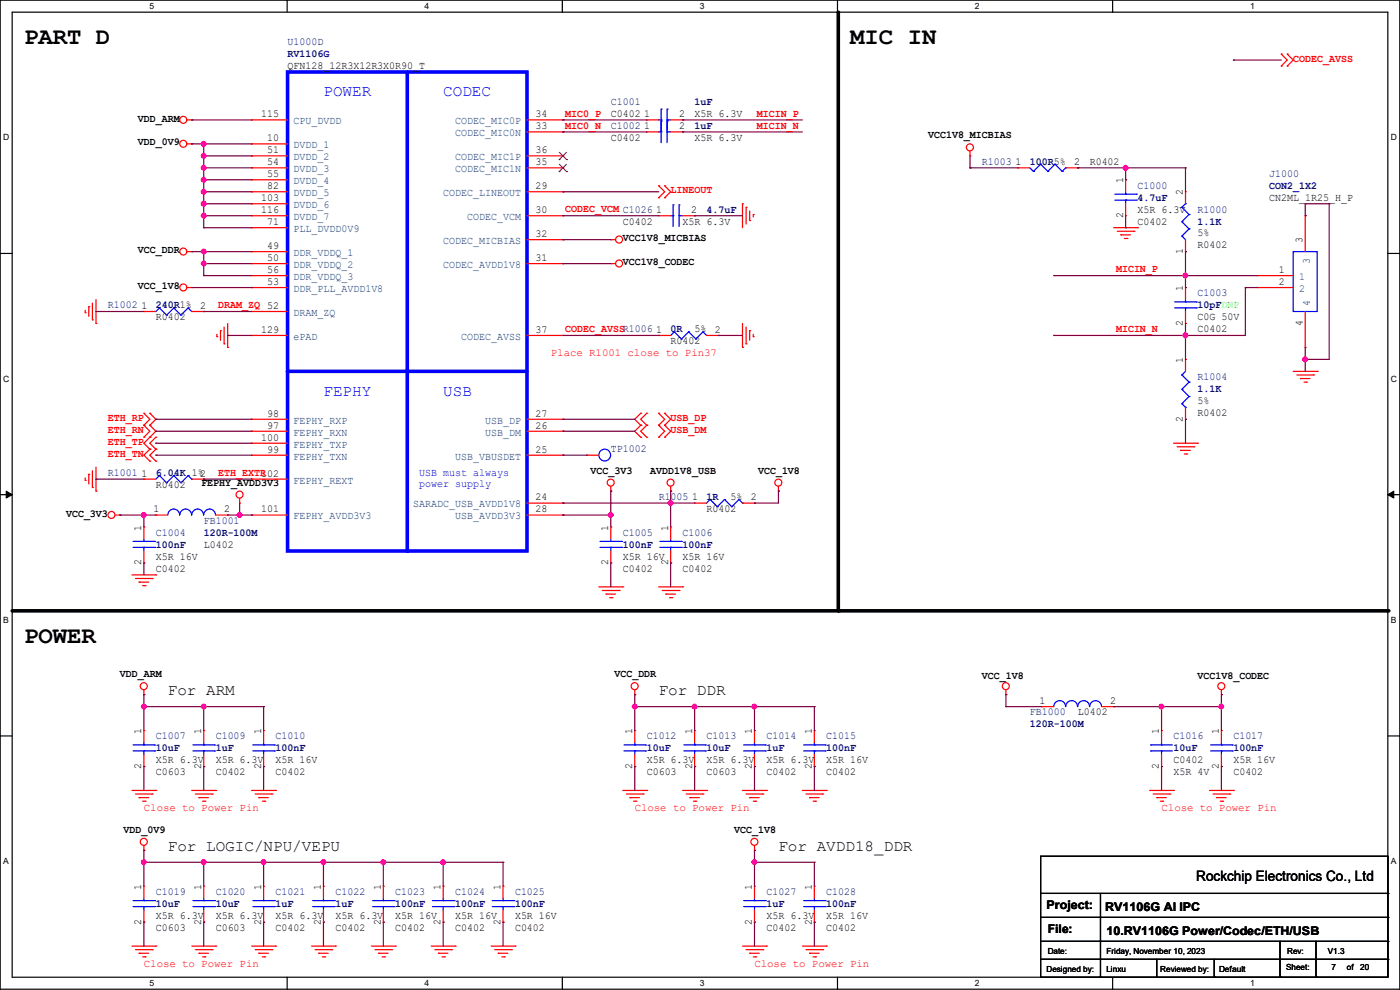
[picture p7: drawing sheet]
<svg xmlns="http://www.w3.org/2000/svg" width="297mm" height="210mm" viewBox="0 0 297 210" stroke-linecap="round" stroke-linejoin="round" font-family="sans-serif">
<path d="M0 0h297v209.8h-297zM2.6 2.6h291.8v204.7h-291.8z" fill="none" stroke="#000" stroke-width=".25"/>
<g fill="#fff">
<path d="M31.7 .3h1v2h-1z"/>
<path d="M31.7 207.6h1v1.9h-1z"/>
</g>
<path d="M60.9 0v2.6M60.9 207.3v2.5" fill="none" stroke="#000" stroke-width=".25"/>
<g fill="#fff">
<path d="M90.1 .3h1v2h-1z"/>
<path d="M90.1 207.6h1v1.9h-1z"/>
</g>
<path d="M119.3 0v2.6M119.3 207.3v2.5" fill="none" stroke="#000" stroke-width=".25"/>
<g fill="#fff">
<path d="M148.5 .3h.9v2h-.9z"/>
<path d="M148.5 207.6h.9v1.9h-.9z"/>
</g>
<path d="M177.7 0v2.6M177.7 207.3v2.5" fill="none" stroke="#000" stroke-width=".25"/>
<g fill="#fff">
<path d="M206.8 .3h1v2h-1z"/>
<path d="M206.8 207.6h1v1.9h-1z"/>
</g>
<path d="M236.1 0v2.6M236.1 207.3v2.5" fill="none" stroke="#000" stroke-width=".25"/>
<g fill="#fff">
<path d="M265.2 .3h1v2h-1z"/>
<path d="M265.2 207.6h1v1.9h-1z"/>
<path d="M.7 28.2h1.2v1.9h-1.2z"/>
<path d="M295.1 28.2h1.2v1.9h-1.2z"/>
<path d="M.7 79.3h1.2v2h-1.2z"/>
<path d="M295.1 79.3h1.2v2h-1.2z"/>
</g>
<path d="M0 53.8h2.6M294.4 53.8h2.6" fill="none" stroke="#000" stroke-width=".25"/>
<g fill="#fff">
<path d="M.7 130.5h1.2v2h-1.2z"/>
<path d="M295.1 130.5h1.1v2h-1.1z"/>
</g>
<path d="M0 104.9h2.6M294.4 104.9h2.6" fill="none" stroke="#000" stroke-width=".25"/>
<path d="M1.3 104.2l1.3 .7-1.3 .8zM294.4 104.9l1.3-.7v1.5z" fill="#000" stroke="#000" stroke-width=".21"/>
<g fill="#fff">
<path d="M.7 181.7h1.2v2h-1.2z"/>
<path d="M295.1 181.7h1.1v2h-1.1z"/>
</g>
<g fill="none" stroke="#000" stroke-width=".25">
<path d="M0 156.1h2.6M294.4 156.1h2.6M220.8 181.7h73.6v25.6h-73.6zM220.8 189.5h73.6M220.8 194.6h73.6M220.8 199.7h73.6M233.5 189.5v17.8M271.6 199.7v7.6M279.2 199.7v7.6M294.4 189.5h.1M294.4 194.6h.1M294.4 199.7h.1"/>
<path d="M220.8 203.5h73.6M233.5 207.3h.1M245.4 207.3h.1M245.4 203.5v3.8M257.6 207.3h.1M257.6 203.5v3.8M271.6 207.3h.1M279.2 207.3h.1M294.4 203.5h.1"/>
</g>
<path d="M177.8 2.6v127M2.6 129.6h291.8" fill="none" stroke="#000" stroke-width=".76"/>
<g fill="#000">
<circle cx="177.8" cy="129.6" r=".38"/>
<circle cx="294.4" cy="129.6" r=".38"/>
</g>
<g fill="none" stroke="#f00" stroke-width=".25">
<path d="M271.8 14h.1M271.8 11.5h.1M271.8 11.5l1.3 1.2-1.3 1.3M273.1 14h.1M273.1 11.5h.1M273.1 11.5l1.3 1.2-1.3 1.3M39.7 25.4h1M39.7 30.5h1M40.7 25.4h.1M40.7 30.5h.1M139.7 39.4h.1M139.7 39.4l1.3 1.3-1.3 1.3"/>
<path d="M141 39.4h.1M141 39.4l1.3 1.3-1.3 1.3M205.8 33.1h.1M205.8 32v1.1M215.9 35.6h.1M215.9 35.6h2.6M226.1 35.6h2.5M228.6 35.6h.1M238.8 38.1h.1M238.8 38.1v2.6M39.7 53.4h1M40.7 53.4h.1"/>
<path d="M129.6 55.9h.1M129.6 50.8h.1M129.6 55.9h1M129.6 50.8h1M139.7 42h.1M141 42h.1M157.5 43.2h.1M157.5 43.2v5.1M158.3 44h.1M158.3 44v3.5M159 46.8h.1M159 44.7v2.1"/>
<path d="M159.8 45.5h.1M159.8 45.5v.5M236.3 48.3h5M237 49.1h3.6M237.8 49.8h.1M237.8 49.8h2M238.5 50.6h.6M238.8 45.8h.1M238.8 43.2v2.6M239.1 50.6h.1M240.6 49.1h.1M241.3 48.3h.1"/>
<path d="M251.5 53.4h.1M251.5 40.7h.1M251.5 40.7v2.5M251.5 50.8v2.6M266.7 58.5h.1M266.7 58.5h7.7M276.9 45.8h.1M276.9 45.8v7.6M18.1 66.3h.1M18.1 65.8v.5M18.8 65.1h.1M18.8 65.1v2"/>
<path d="M19.6 67.9h.1M19.6 64.3v3.6M20.4 68.6h.1M20.4 63.5v5.1M39.7 61h1M40.7 61h.1M46 71.4h.1M46 70.9v.5M46.8 70.1h.1M46.8 70.1v2.1M47.5 72.9h.1M47.5 69.4v3.5"/>
<path d="M48.3 73.7h.1M48.3 68.6v5.1M139.7 71.2h.1M139.7 71.2h2.6M149.9 71.2h2.5M152.4 71.2h.1M157.5 73.7h.1M157.5 68.6v5.1M158.3 72.9h.1M158.3 69.4v3.5M159 70.1h.1M159 70.1v2.1"/>
<path d="M159.8 71.4h.1M159.8 70.9v.5M266.7 61h.1M266.7 61h7.7M274.4 78.8h5M275.1 79.5h3.6M276.9 73.7h.1M276.9 66.1v7.6M278.7 79.5h.1M279.4 78.8h.1M19.6 99.9v3.5M20.4 99.1v5.1"/>
<path d="M30.5 87.7h.1M30.5 90.2h.1M30.5 92.8h.1M30.5 87.7l1.3 1.2-1.3 1.3M30.5 90.2l1.3 1.3-1.3 1.3M31.8 90.2h.1M31.8 87.7h.1M31.8 92.8h.1M31.8 95.3h.1M31.8 97.8h.1M31.8 87.7l1.3 1.2-1.3 1.3M31.8 90.2l1.3 1.3-2.6 2.5 1.3 1.3"/>
<path d="M31.8 95.3l-1.3 1.3 1.3 1.2M33.1 92.8h.1M33.1 95.3h.1M33.1 97.8h.1M33.1 92.8l-1.3 1.2 1.3 1.3M33.1 95.3l-1.3 1.3 1.3 1.2M135.9 87.7h.1M135.9 90.2h.1M135.9 92.8h.1M135.9 87.7l-1.2 1.2 1.2 1.3M135.9 90.2l-1.2 1.3 1.2 1.3M137.2 90.2h.1"/>
<path d="M137.2 87.7h.1M137.2 92.8h.1M137.2 87.7l-1.3 1.2 1.3 1.3M137.2 90.2l-1.3 1.3 1.3 1.3M139.7 90.2h.1M139.7 87.7h.1M139.7 92.8h.1M139.7 87.7l1.3 1.2-1.3 1.3M139.7 90.2l1.3 1.3-1.3 1.3M141 90.2h.1M141 87.7h.1M141 92.8h.1"/>
<path d="M141 87.7l1.3 1.2-1.3 1.3M141 90.2l1.3 1.3-1.3 1.3M249 94h5M249.7 94.8h3.6M250.5 95.5h.1M250.5 95.5h2M251.2 96.3h.6M251.8 96.3h.1M253.3 94.8h.1M254 94h.1M275.9 80.3h.1M275.9 80.3h2"/>
<path d="M276.6 81.1h.6M277.2 81.1h.1M18.1 101.9h.1M18.1 101.4v.5M18.8 100.6h.1M18.8 100.6v2.1M19.6 103.4h.1M20.4 104.2h.1M24.4 109.3h1M25.4 109.3h.1M30.5 101.6h.1M30.5 101.6h2.6"/>
<path d="M40.7 101.6h2.5M43.2 101.6h.1M50.8 106.7h.1M50.8 105.7v1M129.6 104.2h.1M129.6 111.8h.1M129.6 119.4h.1M129.6 103.2v1M129.6 111.8v2.5M129.6 116.9v2.5M142.3 104.2h.1M142.3 111.8h.1"/>
<path d="M142.3 119.4h.1M142.3 103.2v1M142.3 111.8v2.5M142.3 116.9v2.5M165.1 104.2h.1M165.1 103.2v1M28 122h5.1M28.7 122.7h3.6M29.5 123.5h.1M29.5 123.5h2M30.3 124.2h.5M30.8 124.2h.1"/>
<path d="M32.3 122.7h.1M33.1 122h.1M127 124.5h5.1M127.8 125.3h3.6M128.6 126h.1M128.6 126h2M129.3 126.8h.5M129.8 126.8h.1M131.4 125.3h.1M132.1 124.5h.1M139.7 124.5h5.1M140.5 125.3h3.6"/>
<path d="M141.3 126h.1M141.3 126h2M142 126.8h.5M142.5 126.8h.1M144.1 125.3h.1M144.8 124.5h.1M30.5 147.4h.1M30.5 155h.1M30.5 146.3v1.1M30.5 155v2.5M43.2 155h.1M43.2 155v2.5"/>
<path d="M134.7 147.4h.1M134.7 146.3v1.1M160.1 155h.1M160.1 155v2.5M213.4 147.4h.1M213.4 146.3v1.1M221 149.9h.1M221 149.9h2.6M233.7 149.9h2.6M236.3 149.9h.1M259.1 147.4h.1M259.1 155h.1"/>
<path d="M259.1 146.3v1.1M259.1 155v2.5M28 167.7h5.1M28.7 168.4h3.6M29.5 169.2h.1M29.5 169.2h2M30.3 170h.5M30.5 162.6h.1M30.5 160.1v2.5M30.5 179.4v1M30.8 170h.1M32.3 168.4h.1"/>
<path d="M33.1 167.7h.1M40.7 167.7h5.1M41.4 168.4h3.6M42.2 169.2h.1M42.2 169.2h2M43 170h.5M43.2 162.6h.1M43.2 160.1v2.5M43.5 170h.1M45 168.4h.1M45.8 167.7h.1M53.4 167.7h5.1"/>
<path d="M54.1 168.4h3.6M54.9 169.2h.1M54.9 169.2h2M55.7 170h.5M56.2 170h.1M57.7 168.4h.1M58.5 167.7h.1M132.1 167.7h5.1M132.9 168.4h3.5M133.6 169.2h.1M133.6 169.2h2.1M134.4 170h.5"/>
<path d="M134.9 170h.1M136.4 168.4h.1M137.2 167.7h.1M144.8 167.7h5.1M145.6 168.4h3.5M146.3 169.2h.1M146.3 169.2h2.1M147.1 170h.5M147.6 170h.1M149.1 168.4h.1M149.9 167.7h.1M157.5 167.7h5.1"/>
<path d="M158.3 168.4h3.5M159 169.2h.1M159 169.2h2.1M159.8 170h.5M160.1 162.6h.1M160.1 160.1v2.5M160.1 179.4v1M160.3 170h.1M161.8 168.4h.1M162.6 167.7h.1M170.2 167.7h5.1M171 168.4h3.5"/>
<path d="M171.7 169.2h.1M171.7 169.2h2.1M172.5 170h.5M173 170h.1M174.5 168.4h.1M175.3 167.7h.1M243.9 167.7h5.1M244.6 168.4h3.6M245.4 169.2h.1M245.4 169.2h2M246.2 170h.5M246.7 170h.1"/>
<path d="M248.2 168.4h.1M249 167.7h.1M256.6 167.7h5.1M257.3 168.4h3.6M258.1 169.2h.1M258.1 169.2h2M258.9 170h.5M259.1 162.6h.1M259.1 160.1v2.5M259.4 170h.1M260.9 168.4h.1M261.7 167.7h.1"/>
<path d="M30.5 180.4h.1M30.5 188h.1M30.5 195.6h.1M30.5 188v2.5M30.5 193.1v2.5M68.6 188h.1M68.6 195.6h.1M68.6 188v2.5M68.6 193.1v2.5M160.1 180.4h.1M28 200.7h5.1M28.7 201.5h3.6"/>
<path d="M29.5 202.2h.1M29.5 202.2h2M30.3 203h.5M30.8 203h.1M32.3 201.5h.1M33.1 200.7h.1M40.7 200.7h5.1M41.4 201.5h3.6M42.2 202.2h.1M42.2 202.2h2M43 203h.5M43.5 203h.1"/>
<path d="M45 201.5h.1M45.8 200.7h.1M53.4 200.7h5.1M54.1 201.5h3.6M54.9 202.2h.1M54.9 202.2h2M55.7 203h.5M56.2 203h.1M57.7 201.5h.1M58.5 200.7h.1M66.1 200.7h5.1M66.8 201.5h3.6"/>
<path d="M67.6 202.2h.1M67.6 202.2h2M68.4 203h.5M68.9 203h.1M70.4 201.5h.1M71.2 200.7h.1M78.8 200.7h5.1M79.5 201.5h3.6M80.3 202.2h.1M80.3 202.2h2M81.1 203h.5M81.6 203h.1"/>
<path d="M83.1 201.5h.1M83.9 200.7h.1M91.5 200.7h5.1M92.2 201.5h3.6M93 202.2h.1M93 202.2h2M93.8 203h.5M94.3 203h.1M95.8 201.5h.1M96.6 200.7h.1M104.2 200.7h5.1M104.9 201.5h3.6"/>
<path d="M105.7 202.2h.1M105.7 202.2h2M106.5 203h.5M107 203h.1M108.5 201.5h.1M109.3 200.7h.1M157.5 200.7h5.1M158.3 201.5h3.5M159 202.2h.1M159 202.2h2.1M159.8 203h.5M160.3 203h.1"/>
<path d="M161.8 201.5h.1M162.6 200.7h.1M170.2 200.7h5.1M171 201.5h3.5M171.7 202.2h.1M171.7 202.2h2.1M172.5 203h.5M173 203h.1M174.5 201.5h.1M175.3 200.7h.1"/>
<circle cx="38.9" cy="25.4" r=".74"/>
<circle cx="38.9" cy="30.5" r=".74"/>
<circle cx="205.8" cy="31.3" r=".74"/>
<circle cx="38.9" cy="53.4" r=".74"/>
<circle cx="131.3" cy="50.8" r=".74"/>
<circle cx="131.3" cy="55.9" r=".74"/>
<circle cx="38.9" cy="61" r=".74"/>
<circle cx="23.6" cy="109.2" r=".74"/>
<circle cx="50.8" cy="104.9" r=".74"/>
<circle cx="129.6" cy="102.4" r=".74"/>
<circle cx="142.3" cy="102.4" r=".74"/>
<circle cx="165.1" cy="102.4" r=".74"/>
<circle cx="30.5" cy="145.6" r=".74"/>
<circle cx="134.6" cy="145.6" r=".74"/>
<circle cx="213.4" cy="145.6" r=".74"/>
<circle cx="259.1" cy="145.6" r=".74"/>
<circle cx="30.5" cy="178.6" r=".74"/>
<circle cx="160" cy="178.6" r=".74"/>
</g>
<g fill="none" stroke="#00f" stroke-width=".25">
<path d="M218.5 35.6l.7 .8M219.2 36.4h.1M220.8 34.8h.1M220.8 34.8l-1.6 1.6M220.8 34.8l1.5 1.6M222.3 36.4h.1M223.8 34.8h.1M223.8 34.8l-1.5 1.6M223.8 34.8l1.5 1.6M225.3 36.4h.1M226.1 35.6h.1M226.1 35.6l-.8 .8"/>
<path d="M236.5 42.5h4.6M236.5 41.2h4.6M238.8 41.2h.1M238.8 42.5h.1M238.8 40.7v.5M238.8 42.5v.7M241.1 42.5h.1M241.1 41.2h.1M250.7 50.1h.1M250.7 47h.1M250.7 44h.1M250.7 50.1l.8 .7"/>
<path d="M250.7 47l1.6 1.6M250.7 44l1.6 1.5M251.5 43.2h.1M251.5 43.2l-.8 .8M252.3 48.6h.1M252.3 45.5h.1M252.3 48.6l-1.6 1.5M252.3 45.5l-1.6 1.5M274.4 53.4h5v12.7h-5zM143 70.4h.1M143 70.4l-.7 .8M143 70.4l1.6 1.5"/>
<path d="M144.6 71.9h.1M146.1 70.4h.1M146.1 70.4l-1.5 1.5M146.1 70.4l1.5 1.5M147.6 71.9h.1M149.1 70.4h.1M149.1 70.4l-1.5 1.5M149.1 70.4l.8 .8M149.9 71.2h.1M33.8 100.9h.1M33.8 100.9l-.7 .7M33.8 100.9l1.5 1.5"/>
<path d="M35.3 102.4h.1M36.9 100.9h.1M36.9 100.9l-1.6 1.5M36.9 100.9l1.5 1.5M38.4 102.4h.1M39.9 100.9h.1M39.9 100.9l-1.5 1.5M39.9 100.9l.8 .7M40.7 101.6h.1M127.3 116.1h4.6M127.3 114.9h4.6M129.6 114.9h.1"/>
<path d="M129.6 116.1h.1M129.6 114.3v.6M129.6 116.1v.8M131.9 116.1h.1M131.9 114.9h.1M140 116.1h4.6M140 114.9h4.6M142.3 114.9h.1M142.3 116.1h.1M142.3 114.3v.6M142.3 116.1v.8M144.6 116.1h.1"/>
<path d="M144.6 114.9h.1M28.2 159.3h4.6M28.2 158h4.6M30.5 158h.1M30.5 159.3h.1M30.5 157.5v.5M30.5 159.3v.8M32.8 159.3h.1M32.8 158h.1M40.9 159.3h4.6M40.9 158h4.6M43.2 158h.1"/>
<path d="M43.2 159.3h.1M43.2 157.5v.5M43.2 159.3v.8M45.5 159.3h.1M45.5 158h.1M157.8 159.3h4.5M157.8 158h4.5M160.1 158h.1M160.1 159.3h.1M160.1 157.5v.5M160.1 159.3v.8M162.3 159.3h.1"/>
<path d="M162.3 158h.1M226.1 149.9a1.25 1.25 0 0 0-1.3-1.3 1.25 1.25 0 0 0-1.2 1.3M228.6 149.9a1.25 1.25 0 0 0-1.2-1.3 1.25 1.25 0 0 0-1.3 1.3M231.1 149.9a1.25 1.25 0 0 0-1.2-1.3 1.25 1.25 0 0 0-1.3 1.3M233.7 149.9a1.25 1.25 0 0 0-1.3-1.3 1.25 1.25 0 0 0-1.2 1.3M256.8 159.3h4.6M256.8 158h4.6M259.1 158h.1M259.1 159.3h.1M259.1 157.5v.5M259.1 159.3v.8M261.4 159.3h.1"/>
<path d="M261.4 158h.1M28.2 192.3h4.6M28.2 191.1h4.6M30.5 191.1h.1M30.5 192.3h.1M30.5 190.5v.6M30.5 192.3v.8M32.8 192.3h.1M32.8 191.1h.1M66.3 192.3h4.6M66.3 191.1h4.6M68.6 191.1h.1"/>
<path d="M68.6 192.3h.1M68.6 190.5v.6M68.6 192.3v.8M70.9 192.3h.1M70.9 191.1h.1"/>
</g>
<path d="M61 15.3h50.8v101.6h-50.8zM86.4 15.3v101.6" fill="none" stroke="#00f" stroke-width=".76"/>
<circle cx="86.4" cy="116.9" r=".38" fill="#00f"/>
<path d="M61 78.8h50.8" fill="none" stroke="#00f" stroke-width=".76"/>
<circle cx="61" cy="78.8" r=".38" fill="#00f"/>
<g fill="none" stroke="#f00" stroke-width=".25">
<path d="M53.4 30.5h.1M53.4 33.1h.1M53.4 35.6h.1M53.4 38.1h.1M53.4 25.4h.1M53.4 25.4h7.6M53.4 35.6h7.6M53.4 33.1h7.6M53.4 30.5h7.6M53.4 38.1h7.6M111.8 28h7.6M111.8 25.4h7.6"/>
<path d="M111.8 35.6h7.6M111.8 33.1h7.6M119.4 28h.1M119.4 25.4h.1M119.4 35.6h.1M119.4 33.1h.1M137.2 25.4h.1M137.2 28h.1M137.2 28h2.5M137.2 25.4h2.5M142.3 28h2.5M142.3 25.4h2.5"/>
<path d="M144.8 25.4h.1M144.8 28h.1M53.4 40.7h.1M53.4 43.2h.1M53.4 45.8h.1M53.4 53.4h.1M53.4 55.9h.1M53.4 48.3h.1M53.4 58.5h.1M53.4 40.7h7.6M53.4 55.9h7.6M53.4 45.8h7.6"/>
<path d="M53.4 43.2h7.6M53.4 53.4h7.6M53.4 48.3h7.6M53.4 58.5h7.6M111.8 40.7h7.6M111.8 55.9h7.6M111.8 45.8h7.6M111.8 50.8h7.6M119.4 40.7h.1M119.4 55.9h.1M119.4 45.8h.1M119.4 50.8h.1"/>
<path d="M139.7 45.8h.1M139.7 45.8h2.6M144.8 45.8h2.6M147.4 45.8h.1M30.5 66.1h.1M30.5 66.1h2.6M40.7 66.1h2.5M43.2 66.1h.1M53.4 66.1h.1M53.4 71.2h.1M53.4 61h.1M53.4 71.2h7.6"/>
<path d="M53.4 66.1h7.6M53.4 61h7.6M111.8 71.2h7.6M119.4 71.2h.1M251.5 61h.1M251.5 68.6h.1M251.5 76.2h.1M251.5 61v2.5M251.5 66.1v2.5M251.5 76.2v2.6M53.4 91.5h.1M53.4 88.9h.1"/>
<path d="M53.4 96.6h.1M53.4 94h.1M53.4 88.9h7.6M53.4 91.5h7.6M53.4 96.6h7.6M53.4 94h7.6M111.8 88.9h7.6M111.8 91.5h7.6M111.8 96.6h7.6M119.4 88.9h.1M119.4 91.5h.1M119.4 96.6h.1"/>
<path d="M124.5 96.6h.1M124.5 96.6h2.5M251.5 88.9h.1M251.5 86.4v2.5M30.5 111.8h.1M30.5 119.4h.1M30.5 111.8v2.5M30.5 116.9v2.5M33.1 109.3h.1M33.1 109.3h2.5M45.8 109.3h2.5M48.3 109.3h.1"/>
<path d="M53.4 109.3h.1M53.4 101.6h.1M53.4 109.3h7.6M53.4 101.6h7.6M111.8 106.7h7.6M111.8 109.3h7.6M119.4 106.7h.1M119.4 109.3h.1M147.4 106.7h.1M147.4 106.7h2.5M157.5 106.7h2.6M160.1 106.7h.1"/>
<path d="M55.9 155h.1M55.9 155v2.5M134.7 155h.1M134.7 155v2.5M147.4 155h.1M147.4 155v2.5M172.8 155h.1M172.8 155v2.5M246.4 155h.1M246.4 155v2.5M55.9 162.6h.1M55.9 160.1v2.5"/>
<path d="M134.7 162.6h.1M134.7 160.1v2.5M147.4 162.6h.1M147.4 160.1v2.5M172.8 162.6h.1M172.8 160.1v2.5M246.4 162.6h.1M246.4 160.1v2.5M43.2 188h.1M43.2 195.6h.1M43.2 188v2.5M43.2 193.1v2.5"/>
<path d="M55.9 188h.1M55.9 195.6h.1M55.9 188v2.5M55.9 193.1v2.5M81.3 188h.1M81.3 195.6h.1M81.3 188v2.5M81.3 193.1v2.5M94 188h.1M94 195.6h.1M94 188v2.5M94 193.1v2.5"/>
<path d="M106.7 188h.1M106.7 195.6h.1M106.7 188v2.5M106.7 193.1v2.5M160.1 188h.1M160.1 195.6h.1M160.1 188v2.5M160.1 193.1v2.5M172.8 188h.1M172.8 195.6h.1M172.8 188v2.5M172.8 193.1v2.5"/>
</g>
<path d="M118.6 36.4h.1M118.6 33.9h.1M118.7 34.8l1.5 1.6M118.7 32.3l1.5 1.6M120.2 34.8l-1.6 1.6M120.2 32.3l-1.6 1.6M120.2 36.4h.1M120.2 33.9h.1" fill="none" stroke="#804000" stroke-width=".21"/>
<g fill="none" stroke="#00f" stroke-width=".25">
<path d="M139.7 25.4h.6M139.7 28h.6M140.3 25.4h.1M140.3 23.2h.1M140.3 28h.1M140.3 25.7h.1M140.3 23.2v7.1M141.5 23.2h.1M141.5 25.4h.1M141.5 25.7h.1M141.5 28h.1M141.5 25.4h.8"/>
<path d="M141.5 23.2v7.1M141.5 28h.8M142.3 45.8h.5M142.8 45.8h.1M142.8 43.5h.1M142.8 43.5v4.5M144.1 43.5h.1M144.1 45.8h.1M144.1 45.8h.7M144.1 43.5v4.5M33.8 65.3h.1M33.8 65.3l-.7 .8"/>
<path d="M33.8 65.3l1.5 1.5M35.3 66.8h.1M36.9 65.3h.1M36.9 65.3l-1.6 1.5M36.9 65.3l1.5 1.5M38.4 66.8h.1M39.9 65.3h.1M39.9 65.3l-1.5 1.5M39.9 65.3l.8 .8M40.7 66.1h.1M249.2 65.3h4.6M249.2 64.1h4.6"/>
<path d="M250.7 79.5h.1M250.7 79.5l1.6 1.6M251.5 64.1h.1M251.5 65.3h.1M251.5 63.5v.6M251.5 65.3v.8M251.5 78.8l-.8 .7M253.8 65.3h.1M253.8 64.1h.1M250.7 82.6h.1M250.7 85.6h.1M250.7 82.6l1.6 1.5"/>
<path d="M250.7 85.6l.8 .8M251.5 86.4h.1M252.3 81.1h.1M252.3 84.1h.1M252.3 81.1l-1.6 1.5M252.3 84.1l-1.6 1.5M28.2 116.1h4.6M28.2 114.9h4.6M30.5 114.9h.1M30.5 116.1h.1M30.5 114.3v.6M30.5 116.1v.8"/>
<path d="M32.8 116.1h.1M32.8 114.9h.1M38.1 109.3a1.25 1.25 0 0 0-1.2-1.3 1.25 1.25 0 0 0-1.3 1.3M40.6 109.3a1.25 1.25 0 0 0-1.2-1.3 1.25 1.25 0 0 0-1.3 1.3M43.2 109.3a1.25 1.25 0 0 0-1.3-1.3 1.25 1.25 0 0 0-1.2 1.3M45.7 109.3a1.25 1.25 0 0 0-1.2-1.3 1.25 1.25 0 0 0-1.3 1.3M150.7 106h.1M150.7 106l-.8 .7M150.7 106l1.5 1.5M152.2 107.5h.1M153.7 106h.1M153.7 106l-1.5 1.5"/>
<path d="M153.7 106l1.5 1.5M155.2 107.5h.1M156.8 106h.1M156.8 106l-1.6 1.5M156.8 106l.7 .7M157.5 106.7h.1M53.6 159.3h4.6M53.6 158h4.6M55.9 158h.1M55.9 159.3h.1M55.9 157.5v.5M55.9 159.3v.8"/>
<path d="M58.2 159.3h.1M58.2 158h.1M132.4 159.3h4.5M132.4 158h4.5M134.7 158h.1M134.7 159.3h.1M134.7 157.5v.5M134.7 159.3v.8M136.9 159.3h.1M136.9 158h.1M145.1 159.3h4.5M145.1 158h4.5"/>
<path d="M147.4 158h.1M147.4 159.3h.1M147.4 157.5v.5M147.4 159.3v.8M149.6 159.3h.1M149.6 158h.1M170.5 159.3h4.5M170.5 158h4.5M172.8 158h.1M172.8 159.3h.1M172.8 157.5v.5M172.8 159.3v.8"/>
<path d="M175 159.3h.1M175 158h.1M244.1 159.3h.1M244.1 158h.1M244.1 159.3h4.6M244.1 158h4.6M246.4 158h.1M246.4 159.3h.1M246.4 157.5v.5M246.4 159.3v.8M40.9 192.3h4.6M40.9 191.1h4.6"/>
<path d="M43.2 191.1h.1M43.2 192.3h.1M43.2 190.5v.6M43.2 192.3v.8M45.5 192.3h.1M45.5 191.1h.1M53.6 192.3h4.6M53.6 191.1h4.6M55.9 191.1h.1M55.9 192.3h.1M55.9 190.5v.6M55.9 192.3v.8"/>
<path d="M58.2 192.3h.1M58.2 191.1h.1M79 192.3h4.6M79 191.1h4.6M81.3 191.1h.1M81.3 192.3h.1M81.3 190.5v.6M81.3 192.3v.8M83.6 192.3h.1M83.6 191.1h.1M91.7 192.3h4.6M91.7 191.1h4.6"/>
<path d="M94 191.1h.1M94 192.3h.1M94 190.5v.6M94 192.3v.8M96.3 192.3h.1M96.3 191.1h.1M104.4 192.3h4.6M104.4 191.1h4.6M106.7 191.1h.1M106.7 192.3h.1M106.7 190.5v.6M106.7 192.3v.8"/>
<path d="M109 192.3h.1M109 191.1h.1M157.8 192.3h4.5M157.8 191.1h4.5M160.1 191.1h.1M160.1 192.3h.1M160.1 190.5v.6M160.1 192.3v.8M162.3 192.3h.1M162.3 191.1h.1M170.5 192.3h4.5M170.5 191.1h4.5"/>
<path d="M172.8 191.1h.1M172.8 192.3h.1M172.8 190.5v.6M172.8 192.3v.8M175 192.3h.1M175 191.1h.1"/>
<circle cx="128.3" cy="96.5" r="1.25"/>
</g>
<g fill="none" stroke="#800040" stroke-width=".25">
<path d="M261.7 12.7h.1M261.7 12.7h10.1M40.7 25.4h.1M40.7 30.5h.1M40.7 30.5h12.7M40.7 25.4h12.7M43.2 38.1h.1M43.2 33.1h.1M43.2 30.5h.1M43.2 35.6h.1M43.2 35.6h10.2M43.2 38.1h10.2"/>
<path d="M43.2 33.1h10.2M43.2 30.5v17.8M119.4 28h.1M119.4 25.4h.1M119.4 25.4h17.8M119.4 28h17.8M144.8 25.4h.1M144.8 28h.1M144.8 25.4h25.4M144.8 28h25.4M205.8 35.6h.1M205.8 35.6h10.1"/>
<path d="M205.8 33.1v2.5M228.6 35.6h.1M228.6 35.6h22.9M238.8 38.1h.1M238.8 35.6h.1M238.8 35.6v2.5M251.5 35.6h.1M251.5 35.6v5.1M40.7 53.4h.1M40.7 53.4h12.7M43.2 40.7h.1M43.2 43.2h.1"/>
<path d="M43.2 45.8h.1M43.2 53.4h.1M43.2 55.9h.1M43.2 48.3h.1M43.2 58.5h.1M43.2 58.5h10.2M43.2 53.4v5.1M43.2 40.7h10.2M43.2 43.2h10.2M43.2 45.8h10.2M43.2 55.9h10.2M43.2 48.3h10.2"/>
<path d="M119.4 40.7h.1M119.4 55.9h.1M119.4 45.8h.1M119.4 50.8h.1M119.4 40.7h20.3M119.4 45.8h20.3M119.4 55.9h10.2M119.4 50.8h10.2M147.4 45.8h.1M147.4 45.8h10.1M223.6 58.5h.1M223.6 58.5h43.1"/>
<path d="M238.8 48.3h.1M238.8 45.8v2.5M251.5 53.4h.1M251.5 58.5h.1M251.5 53.4v7.6M276.9 45.8h.1M276.9 43.2h.1M276.9 43.2h5.1M276.9 43.2v2.6M282 43.2h.1M282 43.2v33h-5.1M20.4 66.1h.1"/>
<path d="M20.4 66.1h10.1M40.7 61h12.7M43.2 66.1h.1M43.2 66.1h10.2M48.3 71.2h.1M48.3 71.2h5.1M53.4 61h.1M119.4 71.2h20.3M139.7 71.2h.1M152.4 71.2h.1M152.4 71.2h5.1M223.6 71.2h.1"/>
<path d="M251.5 71.2h.1M251.5 61h.1M251.5 68.6v7.6M264.2 61h.1M264.2 61v10.2h-40.6M264.2 61h2.5M276.9 76.2h.1M276.9 78.8h.1M276.9 73.7v5.1M33.1 91.5h.1M33.1 88.9h.1M33.1 96.6h.1"/>
<path d="M33.1 94h.1M33.1 91.5h20.3M33.1 88.9h20.3M33.1 96.6h20.3M33.1 94h20.3M119.4 88.9h.1M119.4 91.5h.1M119.4 96.6h.1M119.4 91.5h15.3M119.4 88.9h15.3M119.4 96.6h5.1M251.5 88.9h.1"/>
<path d="M251.5 88.9v5.1M20.4 101.6h.1M20.4 101.6h10.1M25.4 109.3h.1M25.4 109.3h7.7M30.5 109.3h.1M30.5 119.4h.1M30.5 109.3v2.5M30.5 119.4v2.6M43.2 101.6h.1M43.2 101.6h10.2M48.3 109.3h5.1"/>
<path d="M50.8 109.3h.1M50.8 106.7v2.6M53.4 109.3h.1M119.4 109.3h.1M119.4 106.7h.1M119.4 109.3h10.2M119.4 106.7h28M129.6 119.4h.1M129.6 104.2h.1M129.6 109.3h.1M129.6 104.2v7.6M129.6 119.4v5.1"/>
<path d="M142.3 119.4h.1M142.3 106.7h.1M142.3 104.2h.1M142.3 104.2v7.6M142.3 119.4v5.1M160.1 106.7h.1M165.1 104.2h.1M165.1 104.2v2.5h-5M30.5 149.9h.1M30.5 147.4h.1M30.5 149.9h25.4M30.5 147.4v7.6"/>
<path d="M43.2 149.9h.1M43.2 149.9v5.1M55.9 149.9h.1M55.9 149.9v5.1M134.7 149.9h.1M134.7 147.4h.1M134.7 149.9h38.1M134.7 147.4v7.6M147.4 149.9h.1M147.4 149.9v5.1M160.1 149.9h.1M160.1 149.9v5.1"/>
<path d="M172.8 149.9h.1M172.8 149.9v5.1M213.4 149.9h.1M213.4 147.4h.1M213.4 149.9h7.6M213.4 147.4v2.5M236.3 149.9h.1M236.3 149.9h22.8M246.4 149.9h.1M246.4 149.9v5.1M259.1 147.4h.1M259.1 149.9h.1"/>
<path d="M259.1 147.4v7.6M30.5 162.6h.1M30.5 162.6v5.1M43.2 162.6h.1M43.2 162.6v5.1M55.9 162.6h.1M55.9 162.6v5.1M134.7 162.6h.1M134.7 162.6v5.1M147.4 162.6h.1M147.4 162.6v5.1M160.1 162.6h.1"/>
<path d="M160.1 162.6v5.1M172.8 162.6h.1M172.8 162.6v5.1M246.4 162.6h.1M246.4 162.6v5.1M259.1 162.6h.1M259.1 162.6v5.1M30.5 182.9h.1M30.5 195.6h.1M30.5 180.4h.1M30.5 180.4v7.6M30.5 195.6v5.1"/>
<path d="M30.5 182.9h76.2M43.2 182.9h.1M43.2 195.6h.1M43.2 182.9v5.1M43.2 195.6v5.1M55.9 182.9h.1M55.9 195.6h.1M55.9 182.9v5.1M55.9 195.6v5.1M68.6 182.9h.1M68.6 195.6h.1M68.6 182.9v5.1"/>
<path d="M68.6 195.6v5.1M81.3 182.9h.1M81.3 195.6h.1M81.3 182.9v5.1M81.3 195.6v5.1M94 182.9h.1M94 195.6h.1M94 182.9v5.1M94 195.6v5.1M106.7 182.9h.1M106.7 195.6h.1M106.7 182.9v5.1"/>
<path d="M106.7 195.6v5.1M160.1 182.9h.1M160.1 195.6h.1M160.1 180.4h.1M160.1 182.9h12.7M160.1 180.4v7.6M160.1 195.6v5.1M172.8 182.9h.1M172.8 195.6h.1M172.8 182.9v5.1M172.8 195.6v5.1"/>
</g>
<g fill="#f0f" stroke="#f0f" stroke-width=".25">
<circle cx="238.8" cy="35.6" r=".49"/>
<circle cx="251.5" cy="71.1" r=".49"/>
<circle cx="251.5" cy="58.4" r=".49"/>
<circle cx="43.2" cy="38.1" r=".49"/>
<circle cx="43.2" cy="40.7" r=".49"/>
<circle cx="259.1" cy="149.9" r=".49"/>
<circle cx="246.4" cy="149.9" r=".49"/>
<circle cx="55.9" cy="182.9" r=".49"/>
<circle cx="43.2" cy="149.9" r=".49"/>
<circle cx="30.5" cy="149.9" r=".49"/>
<circle cx="43.2" cy="182.9" r=".49"/>
<circle cx="30.5" cy="182.9" r=".49"/>
<circle cx="81.3" cy="182.9" r=".49"/>
<circle cx="68.6" cy="182.9" r=".49"/>
<circle cx="160" cy="149.9" r=".49"/>
<circle cx="147.3" cy="149.9" r=".49"/>
<circle cx="134.6" cy="149.9" r=".49"/>
<circle cx="276.9" cy="76.2" r=".49"/>
<circle cx="43.2" cy="35.6" r=".49"/>
<circle cx="43.2" cy="33" r=".49"/>
<circle cx="43.2" cy="30.5" r=".49"/>
<circle cx="94" cy="182.9" r=".49"/>
<circle cx="43.2" cy="45.7" r=".49"/>
<circle cx="43.2" cy="43.2" r=".49"/>
<circle cx="43.2" cy="55.9" r=".49"/>
<circle cx="43.2" cy="53.4" r=".49"/>
<circle cx="160" cy="182.9" r=".49"/>
<circle cx="129.6" cy="109.2" r=".49"/>
<circle cx="142.3" cy="106.7" r=".49"/>
<circle cx="30.5" cy="109.2" r=".49"/>
<circle cx="50.8" cy="109.2" r=".49"/>
</g>
<g font-size="5.1">
<text x="5.1" y="9.4">PART D</text>
<text x="180.4" y="9.4">MIC IN</text>
<text x="5.1" y="136.4">POWER</text>
</g>
<g font-size="3.3" fill="#00f">
<text x="68.6" y="20.4">POWER</text>
<text x="94" y="20.4">CODEC</text>
<text x="68.6" y="83.9">FEPHY</text>
<text x="94" y="83.9">USB</text>
</g>
<g font-size="3.3">
<text x="35.6" y="147.4">For ARM</text>
<text x="139.7" y="147.4">For DDR</text>
<text x="35.6" y="180.5">For LOGIC/NPU/VEPU</text>
<text x="165.1" y="180.5">For AVDD18_DDR</text>
</g>
<text font-size="3" x="253.8" y="186.9">Rockchip Electronics Co., Ltd</text>
<g font-size="2.5">
<text x="222" y="192.9">Project:</text>
<text x="222.3" y="198">File:</text>
<text x="234.5" y="193.2">RV1106G AI IPC</text>
<text x="234.7" y="198.2">10.RV1106G Power/Codec/ETH/USB</text>
</g>
<g font-size="2.3" fill="#000080">
<text x="61" y="9.5">U1000D</text>
<text x="61" y="12.1">RV1106G</text>
<text x="129.6" y="22.2">C1001</text>
<text x="147.4" y="22.2">1uF</text>
<text x="129.6" y="27.3">C1002</text>
<text x="147.4" y="27.3">1uF</text>
<text x="208.3" y="34.9">R1003</text>
<text x="218.5" y="34.9">100R5%</text>
<text x="241.3" y="40">C1000</text>
<text x="269.3" y="37.5">J1000</text>
<text x="269.3" y="40">CON2_1X2</text>
<text x="149.9" y="45.1">4.7uF</text>
<text x="241.3" y="42.5">4.7uF</text>
<text x="254" y="45.1">R1000</text>
<text x="254" y="47.6">1.1K</text>
<text x="22.9" y="65.4">R1002</text>
<text x="33.1" y="65.4">240R1%</text>
<text x="254" y="62.9">C1003</text>
<text x="254" y="65.4">10pFDNP</text>
<text x="142.3" y="70.5">0R</text>
<text x="254" y="80.6">R1004</text>
<text x="254" y="83.2">1.1K</text>
<text x="129.6" y="95.9">TP1002</text>
<text x="22.9" y="101">R1001</text>
<text x="33.1" y="101">6.04K 1%2</text>
<text x="139.7" y="106">R1005</text>
<text x="149.9" y="106">1R</text>
<text x="33.1" y="113.7">C1004</text>
<text x="43.2" y="111.1">FB1001</text>
<text x="43.2" y="113.7">120R-100M</text>
<text x="132.1" y="113.7">C1005</text>
<text x="144.8" y="113.7">C1006</text>
<text x="33.1" y="116.2">100nF</text>
<text x="132.1" y="116.2">100nF</text>
<text x="144.8" y="116.2">100nF</text>
<text x="218.5" y="151.8">FB1000</text>
<text x="218.5" y="154.3">120R-100M</text>
<text x="33.1" y="156.8">C1007</text>
<text x="33.1" y="159.4">10uF</text>
<text x="45.8" y="156.8">C1009</text>
<text x="45.8" y="159.4">1uF</text>
<text x="58.5" y="156.8">C1010</text>
<text x="58.5" y="159.4">100nF</text>
<text x="137.2" y="156.8">C1012</text>
<text x="137.2" y="159.4">10uF</text>
<text x="149.9" y="156.8">C1013</text>
<text x="149.9" y="159.4">10uF</text>
<text x="162.6" y="156.8">C1014</text>
<text x="162.6" y="159.4">1uF</text>
<text x="175.3" y="156.8">C1015</text>
<text x="175.3" y="159.4">100nF</text>
<text x="249" y="156.8">C1016</text>
<text x="249" y="159.4">10uF</text>
<text x="261.7" y="156.8">C1017</text>
<text x="261.7" y="159.4">100nF</text>
<text x="33.1" y="189.9">C1019</text>
<text x="45.8" y="189.9">C1020</text>
<text x="58.5" y="189.9">C1021</text>
<text x="71.2" y="189.9">C1022</text>
<text x="83.9" y="189.9">C1023</text>
<text x="96.6" y="189.9">C1024</text>
<text x="109.3" y="189.9">C1025</text>
<text x="162.6" y="189.9">C1027</text>
<text x="175.3" y="189.9">C1028</text>
<text x="33.1" y="192.4">10uF</text>
<text x="45.8" y="192.4">10uF</text>
<text x="58.5" y="192.4">1uF</text>
<text x="71.2" y="192.4">1uF</text>
<text x="83.9" y="192.4">100nF</text>
<text x="96.6" y="192.4">100nF</text>
<text x="109.3" y="192.4">100nF</text>
<text x="162.6" y="192.4">1uF</text>
<text x="175.3" y="192.4">100nF</text>
</g>
<g font-size="2.3">
<text x="61" y="14.6">QFN128_12R3X12R3X0R90_T</text>
<text x="29.3" y="25.8">VDD_ARM</text>
<text x="55.4" y="24.9">115</text>
<text x="56.7" y="30">10</text>
<text x="113.6" y="27.4">33</text>
<text x="113.6" y="24.9">34</text>
<text x="129.6" y="24.8">C0402</text>
<text x="129.6" y="29.8">C0402</text>
<text x="136.7" y="24.9">1</text>
<text x="136.7" y="27.4">1</text>
<text x="144.1" y="24.9">2</text>
<text x="144.1" y="27.4">2</text>
<text x="147.4" y="24.8">X5R 6.3V</text>
<text x="147.4" y="29.8">X5R 6.3V</text>
<text x="196.9" y="29.3">VCC1V8_MICBIAS</text>
<text x="29.3" y="30.9">VDD_0V9</text>
<text x="56.7" y="32.5">51</text>
<text x="56.7" y="35.1">54</text>
<text x="113.6" y="35.1">35</text>
<text x="113.6" y="32.5">36</text>
<text x="215.4" y="35.1">1</text>
<text x="227.9" y="35.1">2</text>
<text x="231.2" y="34.9">R0402</text>
<text x="56.7" y="37.6">55</text>
<text x="56.7" y="40.1">82</text>
<text x="113.6" y="40.1">29</text>
<text x="238.3" y="38.9" transform="rotate(-90 238.3 38.9)">1</text>
<text x="251" y="41.4" transform="rotate(-90 251 41.4)">2</text>
<text x="55.4" y="42.7">103</text>
<text x="55.4" y="45.2">116</text>
<text x="56.7" y="47.8">71</text>
<text x="113.6" y="45.2">30</text>
<text x="132.1" y="47.6">C0402</text>
<text x="139.2" y="45.2">1</text>
<text x="144.8" y="47.6">X5R 6.3V</text>
<text x="146.6" y="45.2">2</text>
<text x="238.3" y="46.3" transform="rotate(-90 238.3 46.3)">2</text>
<text x="241.3" y="47.6">C0402</text>
<text x="241.3" y="45.1">X5R 6.3V</text>
<text x="269.3" y="42.5">CN2ML_1R25_H_P</text>
<text x="29.3" y="53.7">VCC_DDR</text>
<text x="56.7" y="52.8">49</text>
<text x="113.6" y="50.3">32</text>
<text x="132.1" y="51.2">VCC1V8_MICBIAS</text>
<text x="251" y="53.9" transform="rotate(-90 251 53.9)">1</text>
<text x="254" y="52.7">R0402</text>
<text x="254" y="50.2">5%</text>
<text x="276.3" y="51.6" transform="rotate(-90 276.3 51.6)">3</text>
<text x="56.7" y="55.4">50</text>
<text x="56.7" y="57.9">56</text>
<text x="113.6" y="55.4">31</text>
<text x="132.1" y="56.3">VCC1V8_CODEC</text>
<text x="271.3" y="57.9">1</text>
<text x="29.3" y="61.3">VCC_1V8</text>
<text x="30" y="65.5">1</text>
<text x="42.5" y="65.5">2</text>
<text x="56.7" y="60.5">53</text>
<text x="251" y="61.8" transform="rotate(-90 251 61.8)">1</text>
<text x="271.3" y="60.5">2</text>
<text x="33.1" y="67.9">R0402</text>
<text x="55.4" y="70.6">129</text>
<text x="113.6" y="70.6">37</text>
<text x="139.2" y="70.6">1</text>
<text x="147.4" y="70.5">5%</text>
<text x="151.7" y="70.6">2</text>
<text x="251" y="69.1" transform="rotate(-90 251 69.1)">2</text>
<text x="254" y="70.5">C0402</text>
<text x="254" y="67.9">C0G 50V</text>
<text x="276.3" y="69.1" transform="rotate(-90 276.3 69.1)">4</text>
<text x="142.3" y="73">R0402</text>
<text x="251" y="77" transform="rotate(-90 251 77)">1</text>
<text x="56.7" y="88.4">98</text>
<text x="113.6" y="88.4">27</text>
<text x="251" y="89.5" transform="rotate(-90 251 89.5)">2</text>
<text x="254" y="88.3">R0402</text>
<text x="254" y="85.7">5%</text>
<text x="55.4" y="93.5">100</text>
<text x="56.7" y="90.9">97</text>
<text x="113.6" y="90.9">26</text>
<text x="30" y="101.1">1</text>
<text x="55.4" y="101.1">102</text>
<text x="56.7" y="96">99</text>
<text x="113.6" y="96">25</text>
<text x="125.3" y="100.5">VCC_3V3</text>
<text x="138" y="100.5">AVDD1V8_USB</text>
<text x="160.8" y="100.5">VCC_1V8</text>
<text x="33.1" y="103.5">R0402</text>
<text x="42.7" y="103">FEPHY_AVDD3V3</text>
<text x="113.6" y="106.2">24</text>
<text x="146.9" y="106.2">1</text>
<text x="155" y="106">5%</text>
<text x="159.3" y="106.2">2</text>
<text x="14" y="109.6">VCC_3V3</text>
<text x="30" y="112.6" transform="rotate(-90 30 112.6)">1</text>
<text x="32.6" y="108.7">1</text>
<text x="47.5" y="108.7">2</text>
<text x="55.4" y="108.7">101</text>
<text x="113.6" y="108.7">28</text>
<text x="129" y="112.6" transform="rotate(-90 129 112.6)">1</text>
<text x="141.7" y="112.6" transform="rotate(-90 141.7 112.6)">1</text>
<text x="149.9" y="108.6">R0402</text>
<text x="30" y="119.9" transform="rotate(-90 30 119.9)">2</text>
<text x="33.1" y="118.7">X5R 16V</text>
<text x="43.2" y="116.2">L0402</text>
<text x="129" y="119.9" transform="rotate(-90 129 119.9)">2</text>
<text x="132.1" y="118.7">X5R 16V</text>
<text x="141.7" y="119.9" transform="rotate(-90 141.7 119.9)">2</text>
<text x="144.8" y="118.7">X5R 16V</text>
<text x="33.1" y="121.3">C0402</text>
<text x="132.1" y="121.3">C0402</text>
<text x="144.8" y="121.3">C0402</text>
<text x="25.4" y="143.6">VDD_ARM</text>
<text x="130.3" y="143.6">VCC_DDR</text>
<text x="208.3" y="144.1">VCC_1V8</text>
<text x="220.5" y="149.4">1</text>
<text x="235.5" y="149.4">2</text>
<text x="254" y="144.1">VCC1V8_CODEC</text>
<text x="30" y="155.7" transform="rotate(-90 30 155.7)">1</text>
<text x="42.7" y="155.7" transform="rotate(-90 42.7 155.7)">1</text>
<text x="55.4" y="155.7" transform="rotate(-90 55.4 155.7)">1</text>
<text x="134.1" y="155.7" transform="rotate(-90 134.1 155.7)">1</text>
<text x="146.8" y="155.7" transform="rotate(-90 146.8 155.7)">1</text>
<text x="159.5" y="155.7" transform="rotate(-90 159.5 155.7)">1</text>
<text x="172.2" y="155.7" transform="rotate(-90 172.2 155.7)">1</text>
<text x="228.6" y="151.8">L0402</text>
<text x="245.9" y="155.7" transform="rotate(-90 245.9 155.7)">1</text>
<text x="258.6" y="155.7" transform="rotate(-90 258.6 155.7)">1</text>
<text x="33.1" y="161.9">X5R 6.3V</text>
<text x="45.8" y="161.9">X5R 6.3V</text>
<text x="58.5" y="161.9">X5R 16V</text>
<text x="137.2" y="161.9">X5R 6.3V</text>
<text x="149.9" y="161.9">X5R 6.3V</text>
<text x="162.6" y="161.9">X5R 6.3V</text>
<text x="175.3" y="161.9">X5R 16V</text>
<text x="249" y="161.9">C0402</text>
<text x="261.7" y="161.9">X5R 16V</text>
<text x="30" y="163.1" transform="rotate(-90 30 163.1)">2</text>
<text x="33.1" y="164.5">C0603</text>
<text x="42.7" y="163.1" transform="rotate(-90 42.7 163.1)">2</text>
<text x="45.8" y="164.5">C0402</text>
<text x="55.4" y="163.1" transform="rotate(-90 55.4 163.1)">2</text>
<text x="58.5" y="164.5">C0402</text>
<text x="134.1" y="163.1" transform="rotate(-90 134.1 163.1)">2</text>
<text x="137.2" y="164.5">C0603</text>
<text x="146.8" y="163.1" transform="rotate(-90 146.8 163.1)">2</text>
<text x="149.9" y="164.5">C0603</text>
<text x="159.5" y="163.1" transform="rotate(-90 159.5 163.1)">2</text>
<text x="162.6" y="164.5">C0402</text>
<text x="172.2" y="163.1" transform="rotate(-90 172.2 163.1)">2</text>
<text x="175.3" y="164.5">C0402</text>
<text x="245.9" y="163.1" transform="rotate(-90 245.9 163.1)">2</text>
<text x="249" y="164.5">X5R 4V</text>
<text x="258.6" y="163.1" transform="rotate(-90 258.6 163.1)">2</text>
<text x="261.7" y="164.5">C0402</text>
<text x="26.2" y="176.7">VDD_0V9</text>
<text x="155.7" y="176.7">VCC_1V8</text>
<text x="30" y="188.8" transform="rotate(-90 30 188.8)">1</text>
<text x="42.7" y="188.8" transform="rotate(-90 42.7 188.8)">1</text>
<text x="55.4" y="188.8" transform="rotate(-90 55.4 188.8)">1</text>
<text x="68.1" y="188.8" transform="rotate(-90 68.1 188.8)">1</text>
<text x="80.8" y="188.8" transform="rotate(-90 80.8 188.8)">1</text>
<text x="93.5" y="188.8" transform="rotate(-90 93.5 188.8)">1</text>
<text x="106.2" y="188.8" transform="rotate(-90 106.2 188.8)">1</text>
<text x="159.5" y="188.8" transform="rotate(-90 159.5 188.8)">1</text>
<text x="172.2" y="188.8" transform="rotate(-90 172.2 188.8)">1</text>
<text x="30" y="196.1" transform="rotate(-90 30 196.1)">2</text>
<text x="33.1" y="197.5">C0603</text>
<text x="33.1" y="194.9">X5R 6.3V</text>
<text x="42.7" y="196.1" transform="rotate(-90 42.7 196.1)">2</text>
<text x="45.8" y="197.5">C0603</text>
<text x="45.8" y="194.9">X5R 6.3V</text>
<text x="55.4" y="196.1" transform="rotate(-90 55.4 196.1)">2</text>
<text x="58.5" y="197.5">C0402</text>
<text x="58.5" y="194.9">X5R 6.3V</text>
<text x="68.1" y="196.1" transform="rotate(-90 68.1 196.1)">2</text>
<text x="71.2" y="197.5">C0402</text>
<text x="71.2" y="194.9">X5R 6.3V</text>
<text x="80.8" y="196.1" transform="rotate(-90 80.8 196.1)">2</text>
<text x="83.9" y="197.5">C0402</text>
<text x="83.9" y="194.9">X5R 16V</text>
<text x="93.5" y="196.1" transform="rotate(-90 93.5 196.1)">2</text>
<text x="96.6" y="197.5">C0402</text>
<text x="96.6" y="194.9">X5R 16V</text>
<text x="106.2" y="196.1" transform="rotate(-90 106.2 196.1)">2</text>
<text x="109.3" y="197.5">C0402</text>
<text x="109.3" y="194.9">X5R 16V</text>
<text x="159.5" y="196.1" transform="rotate(-90 159.5 196.1)">2</text>
<text x="162.6" y="197.5">C0402</text>
<text x="162.6" y="194.9">X5R 6.3V</text>
<text x="172.2" y="196.1" transform="rotate(-90 172.2 196.1)">2</text>
<text x="175.3" y="197.5">C0402</text>
<text x="175.3" y="194.9">X5R 16V</text>
</g>
<g font-size="2.3" fill="#f00">
<text x="274.4" y="13.1">CODEC_AVSS</text>
<text x="119.9" y="27.3">MIC0_N</text>
<text x="119.9" y="24.7">MIC0_P</text>
<text x="160.6" y="24.7">MICIN_P</text>
<text x="160.6" y="27.3">MICIN_N</text>
<text x="142.3" y="41">LINEOUT</text>
<text x="119.9" y="45">CODEC_VCM C1026</text>
<text x="236.8" y="57.7">MICIN_P</text>
<text x="46.3" y="65.4">DRAM_ZQ 52</text>
<text x="119.9" y="70.4">CODEC_AVSSR1006</text>
<text x="236.8" y="70.4">MICIN_N</text>
<text x="116.9" y="75.6">Place R1001 close to Pin37</text>
<text x="22.9" y="89.3">ETH_RP</text>
<text x="142.3" y="89.3">USB_DP</text>
<text x="22.9" y="91.8">ETH_RN</text>
<text x="22.9" y="94.4">ETH_TP</text>
<text x="142.3" y="91.8">USB_DM</text>
<text x="22.9" y="96.9">ETH_TN</text>
<text x="46.3" y="100.9">ETH_EXTR</text>
<text x="30.5" y="172.1">Close to Power Pin</text>
<text x="134.7" y="172.1">Close to Power Pin</text>
<text x="246.4" y="172.1">Close to Power Pin</text>
<text x="30.5" y="205.1">Close to Power Pin</text>
<text x="160.1" y="205.1">Close to Power Pin</text>
</g>
<g font-size="2.3" fill="#004080">
<text x="62.3" y="26.4">CPU_DVDD</text>
<text x="96.6" y="28.9">CODEC_MIC0N</text>
<text x="96.6" y="26.4">CODEC_MIC0P</text>
<text x="62.3" y="31.5">DVDD_1</text>
<text x="62.3" y="34">DVDD_2</text>
<text x="96.6" y="34">CODEC_MIC1P</text>
<text x="62.3" y="36.5">DVDD_3</text>
<text x="62.3" y="39.1">DVDD_4</text>
<text x="62.3" y="41.6">DVDD_5</text>
<text x="94" y="41.6">CODEC_LINEOUT</text>
<text x="96.6" y="36.5">CODEC_MIC1N</text>
<text x="62.3" y="44.2">DVDD_6</text>
<text x="62.3" y="46.7">DVDD_7</text>
<text x="99.1" y="46.7">CODEC_VCM</text>
<text x="62.3" y="49.2">PLL_DVDD0V9</text>
<text x="94" y="51.8">CODEC_MICBIAS</text>
<text x="62.3" y="54.3">DDR_VDDQ_1</text>
<text x="62.3" y="56.9">DDR_VDDQ_2</text>
<text x="62.3" y="59.4">DDR_VDDQ_3</text>
<text x="94" y="56.9">CODEC_AVDD1V8</text>
<text x="275.6" y="59.4">1</text>
<text x="277.9" y="55.9" transform="rotate(-90 277.9 55.9)">3</text>
<text x="62.3" y="61.9">DDR_PLL_AVDD1V8</text>
<text x="275.6" y="61.9">2</text>
<text x="277.9" y="64.8" transform="rotate(-90 277.9 64.8)">4</text>
<text x="62.3" y="67">DRAM_ZQ</text>
<text x="62.3" y="72.1">ePAD</text>
<text x="97.8" y="72.1">CODEC_AVSS</text>
<text x="62.3" y="89.9">FEPHY_RXP</text>
<text x="102.9" y="89.9">USB_DP</text>
<text x="62.3" y="92.4">FEPHY_RXN</text>
<text x="62.3" y="95">FEPHY_TXP</text>
<text x="102.9" y="92.4">USB_DM</text>
<text x="62.3" y="97.5">FEPHY_TXN</text>
<text x="96.6" y="97.5">USB_VBUSDET</text>
<text x="62.3" y="102.6">FEPHY_REXT</text>
<text x="87.7" y="107.7">SARADC_USB_AVDD1V8</text>
<text x="62.3" y="110.2">FEPHY_AVDD3V3</text>
<text x="96.6" y="110.2">USB_AVDD3V3</text>
</g>
<g font-size="2.3" fill="#00f">
<text x="88.9" y="101">USB must always</text>
<text x="88.9" y="103.3">power supply</text>
</g>
<g font-size="1.8">
<text x="31.7" y="1.9">5</text>
<text x="90.1" y="1.9">4</text>
<text x="148.5" y="1.9">3</text>
<text x="206.8" y="1.9">2</text>
<text x="265.2" y="1.9">1</text>
<text x=".7" y="29.8">D</text>
<text x="295.1" y="29.8">D</text>
<text x=".7" y="80.9">C</text>
<text x="295.1" y="80.9">C</text>
<text x=".7" y="132.1">B</text>
<text x="295.1" y="132.1">B</text>
<text x=".7" y="183.3">A</text>
<text x="295.1" y="183.3">A</text>
<text x="222.3" y="202.3">Date:</text>
<text x="234.7" y="202.3">Friday, November 10, 2023</text>
<text x="273.1" y="202.3">Rev:</text>
<text x="281.7" y="202.3">V1.3</text>
<text x="31.7" y="209.2">5</text>
<text x="90.1" y="209.2">4</text>
<text x="148.5" y="209.2">3</text>
<text x="206.8" y="209.2">2</text>
<text x="222" y="206.1">Designed by:</text>
<text x="234.7" y="206.1">Linxu</text>
<text x="246.2" y="206.1">Reviewed by:</text>
<text x="258.6" y="206.1">Default</text>
<text x="265.2" y="209.2">1</text>
<text x="272.8" y="205.9">Sheet:</text>
<text x="282.5" y="205.9">7</text>
<text x="285.7" y="205.9">of</text>
<text x="288.6" y="205.9">20</text>
</g>
</svg>
